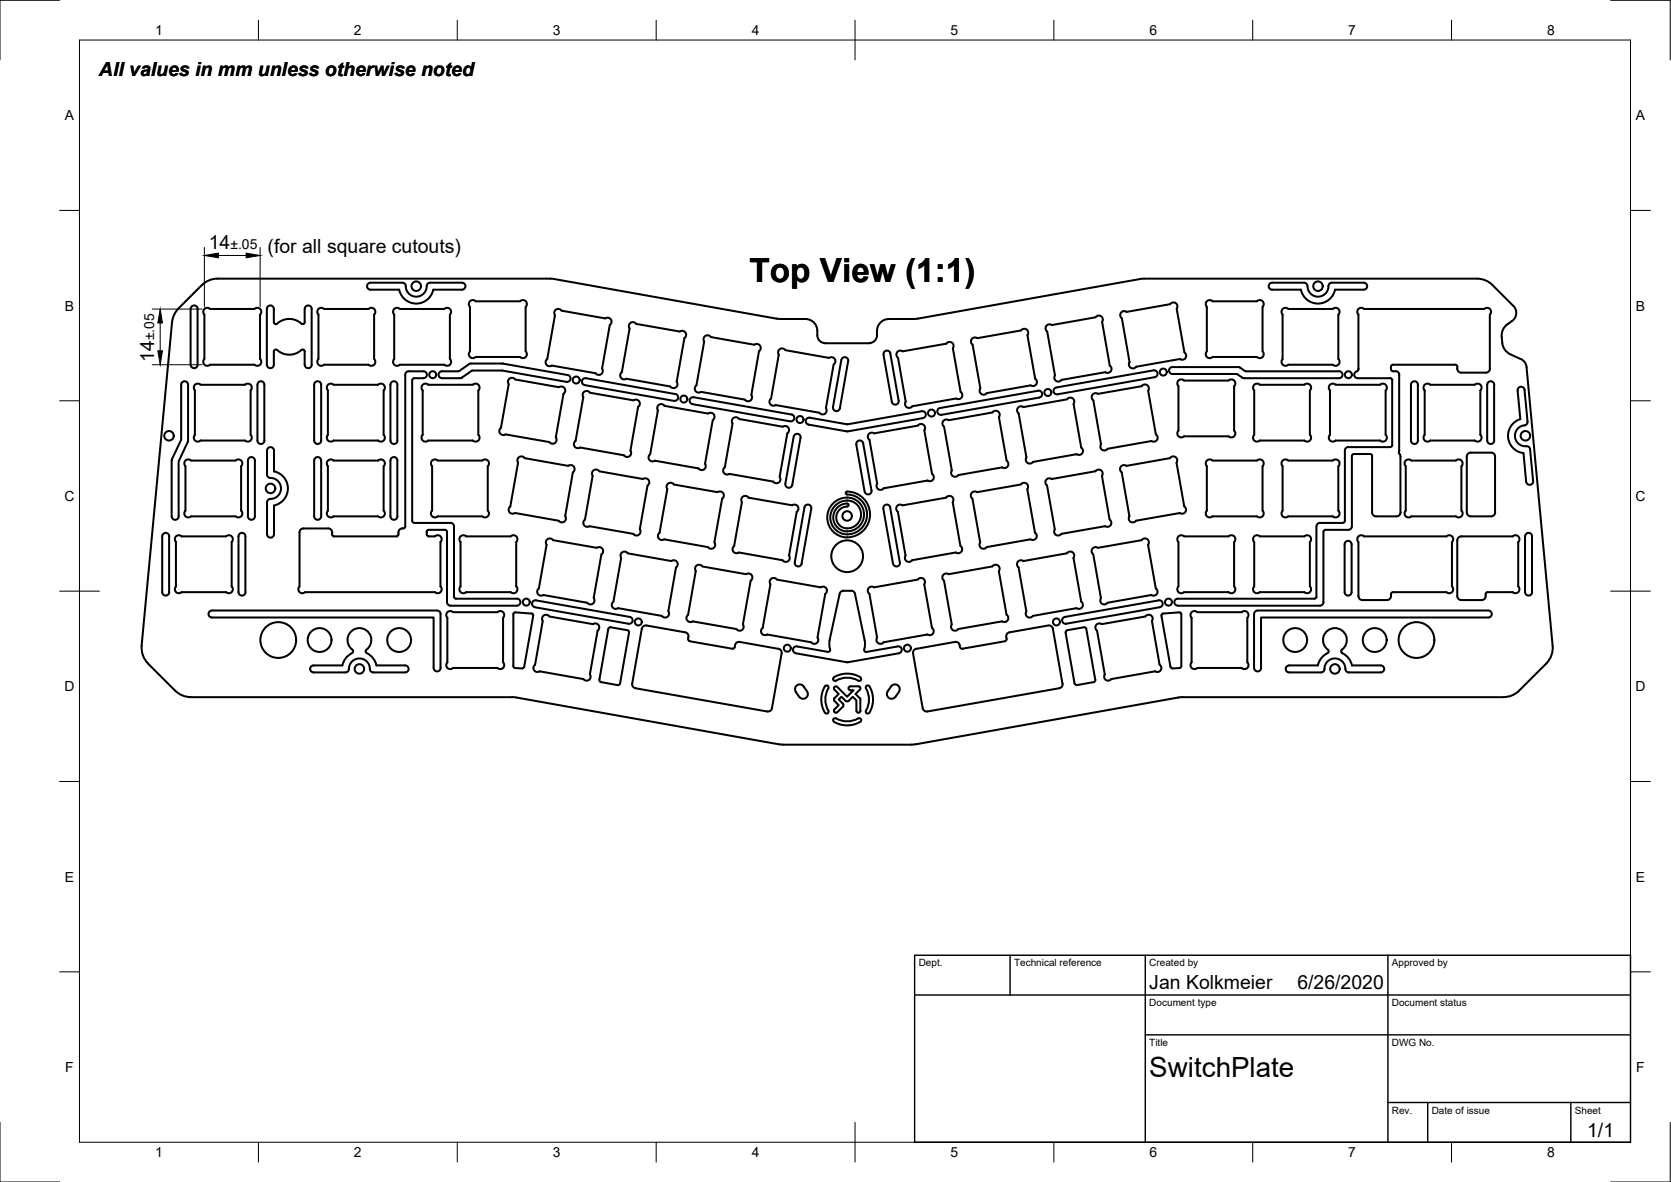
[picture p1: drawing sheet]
<svg xmlns="http://www.w3.org/2000/svg" width="420mm" height="297mm" viewBox="0 0 420 297" stroke-linecap="round" stroke-linejoin="round" font-family="sans-serif">
<!-- layer: Visible -->
<g fill="none" stroke="#000" stroke-width=".51">
<path d="M47.9 77.6v14.1M47.9 77.6a.88 .88 0 0 1 .9-.8 .88 .88 0 0 1 .9 .8M49.7 77.6v14.1M50.8 71.6l-6.3 6.4-.9 1.7-.3 1.2M54.7 70h84l56.6 10.1M54.7 70l-1.9 .3-1.1 .6-.9 .7M65.4 79.1v11.1M65.4 79.1a1.01 1.01 0 0 0 0-1.5 1.01 1.01 0 0 0-1.4 0h-11.2a1.01 1.01 0 0 0-1.4 0 1.01 1.01 0 0 0 0 1.5v11.1M92.5 71.3l.7-.3h8a1.09 1.09 0 0 1 .9 1.5 2.67 2.67 0 0 0 3.1 2 2.67 2.67 0 0 0 2.1-2.9l.5-.5 .3-.1h8.1a.88 .88 0 0 1 .8 .9 .88 .88 0 0 1-.9 .9h-7.2a4.4 4.4 0 0 1-4.2 3.5 4.4 4.4 0 0 1-4.3-3.5h-7.2a.88 .88 0 0 1-.8-.5 .88 .88 0 0 1 .1-1zM94.1 79.1v11.1M94.1 79.1a1 1 0 0 0 0-1.5 1 1 0 0 0-1.4 0h-11.2a1.01 1.01 0 0 0-1.4 0 1.01 1.01 0 0 0 0 1.5v11.1M113.1 79.1v11.1"/>
<path d="M113.1 79.1a1 1 0 0 0 0-1.5 1 1 0 0 0-1.4 0h-11.2a1.01 1.01 0 0 0-1.4 0 1.01 1.01 0 0 0 0 1.5v11.1M119.6 75.7h11.2M119.6 75.7a1 1 0 0 0-1.4 0 1 1 0 0 0 0 1.4v11.2a1.01 1.01 0 0 0 0 1.4 1.01 1.01 0 0 0 1.4 0M130.8 75.7a1.01 1.01 0 0 1 1.4 0 1.01 1.01 0 0 1 0 1.4v11.2a1 1 0 0 1 0 1.4 1 1 0 0 1-1.4 0h-11.2M275.5 79.7l-11 2M275.5 79.7a1.01 1.01 0 0 1 1.4-.2 1.01 1.01 0 0 1 .2 1.4M287.7 70l84.3 .1 1.8 .5 1 .6 5.7 5.7a2.49 2.49 0 0 1-.3 3.8 4.4 4.4 0 0 0-2.5 5.5 3.5 3.5 0 0 0 2.1 2.8l2.6 1.2M287.7 70l-57 10.1-7.2 .1M303.4 77.1v11.2M304.9 75.7h11.1M304.9 75.7a1.01 1.01 0 0 0-1.4 0 1.01 1.01 0 0 0 0 1.4M316 75.7a1 1 0 0 1 1.5 0 1 1 0 0 1 0 1.4v11.2a1 1 0 0 1 0 1.4 1 1 0 0 1-1.5 0h-11.1a1.01 1.01 0 0 1-1.4 0 1.01 1.01 0 0 1 0-1.4"/>
<path d="M322.5 79.1v11.1M322.5 79.1a1.01 1.01 0 0 1 0-1.5 1.01 1.01 0 0 1 1.4 0h11.2a1.01 1.01 0 0 1 1.4 0 1.01 1.01 0 0 1 0 1.5M334.9 71h8a.88 .88 0 0 1 .9 .9 .88 .88 0 0 1-.9 .9h-7.2a4.4 4.4 0 0 1-4.3 3.5 4.4 4.4 0 0 1-4.3-3.5M334.9 71a1.09 1.09 0 0 0-.9 1.5 2.68 2.68 0 0 1-3.1 2 2.68 2.68 0 0 1-2.2-2.9l-.5-.5-.3-.1h-8a.88 .88 0 0 0-.9 .9 .88 .88 0 0 0 .9 .9h7.2M336.5 79.1v11.1M374.6 79.1v13.6M374.6 79.1a1.01 1.01 0 0 0 0-1.5 1.01 1.01 0 0 0-1.4 0h-30.2a1 1 0 0 0-1.4 0 1 1 0 0 0 0 1.5v13.6l-.1 .3-.3 .3M43.3 80.9l-7.7 81.4M47.3 96.7v14M47.3 96.7a.88 .88 0 0 0-.9-.9 .88 .88 0 0 0-.8 .9v13.8l-2.4 4.9M47.9 91.6a.88 .88 0 0 0 .9 .9 .88 .88 0 0 0 .9-.9M51.4 90.2a1.01 1.01 0 0 0 0 1.4 1.01 1.01 0 0 0 1.4 0l11.2 .1a1.02 1.02 0 0 0 1.4-.1 1.02 1.02 0 0 0 0-1.4"/>
<path d="M66.5 96.7v14M66.5 96.7a.88 .88 0 0 0-.9-.9 .88 .88 0 0 0-.9 .9v14a.88 .88 0 0 0 .9 .9 .88 .88 0 0 0 .9-.9M75.8 81.3a4.6 4.6 0 0 0-6.3 .1h-.3l-.3-.4v-3.4a.88 .88 0 0 0-.9-.8 .88 .88 0 0 0-.9 .8v14a.88 .88 0 0 0 .9 .9 .88 .88 0 0 0 .9-.8v-3.4l.1-.3 .3-.2a5.2 5.2 0 0 0 5.2 1l1.3-.8M75.8 81.3l.3 .2 .5-.4v-3.5a.87 .87 0 0 1 .9-.8 .87 .87 0 0 1 .9 .8v14a.89 .89 0 0 1-.9 .9 .89 .89 0 0 1-.9-.8v-3.6l-.5-.3-.3 .2M79.3 96.1a.88 .88 0 0 1 .9-.2 .88 .88 0 0 1 .6 .8v14a.88 .88 0 0 1-.9 .9 .88 .88 0 0 1-.9-.9v-14zM80.1 90.2a1.01 1.01 0 0 0 0 1.4 1.01 1.01 0 0 0 1.4 0l11.2 .1a1.01 1.01 0 0 0 1.4-.1 1.01 1.01 0 0 0 0-1.4M96.5 98.1v11.2M96.5 98.1a1.01 1.01 0 0 0 0-1.4 1.01 1.01 0 0 0-1.5 0h-11.1a1.01 1.01 0 0 0-1.4 0 1.01 1.01 0 0 0 0 1.4l-.1 11.2M99.1 90.2a1.01 1.01 0 0 0 0 1.4 1.01 1.01 0 0 0 1.4 0l11.2 .1a1.01 1.01 0 0 0 1.4-.1 1.01 1.01 0 0 0 0-1.4M99.9 96.7v14M99.9 96.7a.88 .88 0 0 0-.9-.9 .88 .88 0 0 0-.8 .9v14a.88 .88 0 0 0 .9 .9 .88 .88 0 0 0 .8-.9M106.4 93.3h-3.6a.88 .88 0 0 0-.9 .9v38.1"/>
<path d="M106.4 95h-2.2l-.5 .3v.2l-.1 35.4 .6 .5M106.5 93.3a.88 .88 0 0 1 .8 .9 .88 .88 0 0 1-.8 .8M118.6 93.2l-2.5 1.7M118.6 93.2l7.6-.1 16.2 2.9M120.3 98.1v11.2M120.3 98.1a1.01 1.01 0 0 0 0-1.4 1.01 1.01 0 0 0-1.4 0h-11.2a1.01 1.01 0 0 0-1.4 0 1.01 1.01 0 0 0 0 1.4v11.2M126.5 91.4l16.2 2.8a.88 .88 0 0 1 .7 1.1 .88 .88 0 0 1-1 .7M126.5 91.4h-8.2l-2.9 1.9h-4.3a.87 .87 0 0 0-.8 .9 .87 .87 0 0 0 .9 .8h4.5l.5-.1M127.9 96.5a1.01 1.01 0 0 1 .2-1.4 1.01 1.01 0 0 1 1.4 .3l11 1.9a1 1 0 0 1 1.5 .2 1 1 0 0 1-.3 1.4l-2 11M127.9 96.5l-1.9 11a1.01 1.01 0 0 0-.3 1.4 1.01 1.01 0 0 0 1.4 .3M138.8 91.9a1.01 1.01 0 0 1-1.4-.3 1.01 1.01 0 0 1 .2-1.4l1.9-11a1.02 1.02 0 0 1 .3-1.4 1.02 1.02 0 0 1 1.4 .3l11 1.9a1.01 1.01 0 0 1 1.4 .2 1.01 1.01 0 0 1-.3 1.5l-1.9 11a1 1 0 0 1-.3 1.3 1 1 0 0 1-1.4-.2l-11-1.9M147 96.8l22.5 3.9"/>
<path d="M147 96.8a.88 .88 0 0 1-.7-1 .88 .88 0 0 1 1-.8l22.5 4a.86 .86 0 0 1 .7 1 .86 .86 0 0 1-1 .7M148.3 98.7l11 1.9M148.3 98.7a1.01 1.01 0 0 0-1.4-.3 1.01 1.01 0 0 0-.2 1.4l-2 11a1.01 1.01 0 0 0-.2 1.4 1.01 1.01 0 0 0 1.4 .3l11 1.9M158.5 81.1a.98 .98 0 0 1 1.4 .3l11 1.9a1.01 1.01 0 0 1 1.5 .3 1.01 1.01 0 0 1-.3 1.4l-1.9 11a1.01 1.01 0 0 1-.3 1.4 1.01 1.01 0 0 1-1.4-.3l-11-1.9a1.01 1.01 0 0 1-1.4-.3 1.01 1.01 0 0 1 .3-1.4l1.9-11a1.01 1.01 0 0 1 .2-1.4zM173.8 100l.6-.2 24.6 4.3a.89 .89 0 0 1 .7 1.1 .89 .89 0 0 1-1 .7l-24.6-4.3a.88 .88 0 0 1-.7-.7 .88 .88 0 0 1 .4-.9zM175.1 96.8a1.01 1.01 0 0 0-.2 1.4 1.01 1.01 0 0 0 1.4 .3l11 1.9M177.1 85.8l-2 11M177.1 85.8a1.01 1.01 0 0 1 .2-1.4 1.01 1.01 0 0 1 1.4 .3l11 1.9a1 1 0 0 1 1.4 .3 1 1 0 0 1-.2 1.4l-2 11a1 1 0 0 1-.2 1.4 1 1 0 0 1-1.4-.3M195.3 80.1l1.1 .1M196.1 87.7a.98 .98 0 0 1 1.4 .3l11 1.9a1 1 0 0 1 1.4 .3 1 1 0 0 1-.3 1.4l-1.9 11a1 1 0 0 1-.3 1.4 1 1 0 0 1-1.4-.3l-11-1.9a1.01 1.01 0 0 1-1.4-.3 1.01 1.01 0 0 1 .3-1.4l1.9-11a1.01 1.01 0 0 1 .3-1.4zM196.4 80.2h6.1M202.5 80.2a3.2 3.2 0 0 1 3 4.1 2 2 0 0 0 2 1.9l11 .1a2.27 2.27 0 0 0 2-3.1 3 3 0 0 1 3-3"/>
<path d="M211.5 90.5l-2.1 11.8M211.6 90.5a.86 .86 0 0 1 1-.7 .86 .86 0 0 1 .7 1l-2.1 11.8a.88 .88 0 0 1-1 .7 .88 .88 0 0 1-.7-1M223.9 88.8a.89 .89 0 0 0-1-.7 .89 .89 0 0 0-.8 1l2.1 11.9a.88 .88 0 0 0 1 .7 .88 .88 0 0 0 .8-1l-2.1-11.9M227 88.3a1.01 1.01 0 0 0-1.4 .2 1.01 1.01 0 0 0 .2 1.4l1.9 11a1.01 1.01 0 0 0 .3 1.4 1.01 1.01 0 0 0 1.4-.2l11-2a1.01 1.01 0 0 0 1.4-.2 1.01 1.01 0 0 0-.3-1.4M239.6 87.5l1.9 11M239.6 87.5a1.01 1.01 0 0 0-.3-1.4 1.01 1.01 0 0 0-1.4 .3l-11 1.9M246.5 97.6a1.01 1.01 0 0 0 .2 1.4 1.01 1.01 0 0 0 1.4-.2M259.1 96.8l-11 2M259.1 96.8a1 1 0 0 0 1.4-.2 1 1 0 0 0-.2-1.4l-1.9-11a1.01 1.01 0 0 0-.3-1.4 1.01 1.01 0 0 0-1.4 .2l-11 2a1.01 1.01 0 0 0-1.4 .2 1.01 1.01 0 0 0 .3 1.4l1.9 11M263.3 83.3l2 11M264.5 81.7a1.01 1.01 0 0 0-1.4 .2 1.01 1.01 0 0 0 .2 1.4M265.9 99.1l24.4-4.3a.88 .88 0 0 0 .7-1 .88 .88 0 0 0-1-.7l-24.4 4.3a.88 .88 0 0 0-.7 1 .88 .88 0 0 0 1 .7"/>
<path d="M274.7 99.2a.98 .98 0 0 1 1.4-.2l11-2a1 1 0 0 1 1.4-.2 1 1 0 0 1 .2 1.4l2 11a1.01 1.01 0 0 1 .2 1.4 1.01 1.01 0 0 1-1.4 .2l-11 2a1.01 1.01 0 0 1-1.4 .2 1.01 1.01 0 0 1-.2-1.4l-2-11a1.01 1.01 0 0 1-.2-1.4zM277.1 80.9l2 11a1.01 1.01 0 0 1 .2 1.4 1.01 1.01 0 0 1-1.4 .2l-11 2a1.01 1.01 0 0 1-1.4 .2 1.01 1.01 0 0 1-.2-1.4M285.7 92.2a1.01 1.01 0 0 1-1.4 .2 1.01 1.01 0 0 1-.3-1.4l-1.9-11a1.01 1.01 0 0 1-.3-1.4 1.01 1.01 0 0 1 1.4-.2l11-2a1 1 0 0 1 1.4-.2 1 1 0 0 1 .3 1.4l1.9 11a1 1 0 0 1 .3 1.4 1 1 0 0 1-1.4 .2l-11 2M294.8 92.3h16.5M294.8 92.2a.88 .88 0 0 0-.9 .9 .88 .88 0 0 0 .9 .9l16.4 .1M310.3 97.1v11.1M310.3 97.1a1 1 0 0 0 0-1.5 1 1 0 0 0-1.4 0h-11.2a1.01 1.01 0 0 0-1.4 0 1.01 1.01 0 0 0 0 1.5v11.1M311.2 94.1l1.1 .8M311.3 92.2l2 1.1h23.4a.87 .87 0 0 1 .9 .9 .87 .87 0 0 1-.9 .8h-23.9l-.4-.1M322.5 90.2a1.01 1.01 0 0 0 0 1.4 1.01 1.01 0 0 0 1.4 0l11.2 .1a1.02 1.02 0 0 0 1.4-.1 1.02 1.02 0 0 0 0-1.4M329.4 98.1v11.2M329.4 98.1a1 1 0 0 0 0-1.4 1 1 0 0 0-1.4 0h-11.2a1.01 1.01 0 0 0-1.4 0 1.01 1.01 0 0 0 0 1.4v11.2"/>
<path d="M335.8 96.7h11.2a1.01 1.01 0 0 1 1.4 0 1.01 1.01 0 0 1 0 1.4v11.2M335.8 96.7a1.01 1.01 0 0 0-1.4 0 1.01 1.01 0 0 0 0 1.4v11.2M341.2 93.3a.88 .88 0 0 0-.7 1 .88 .88 0 0 0 .9 .7h8.2l.4 .3 .1 16.5-.1 .3-.4 .3-10.6-.1a.88 .88 0 0 0-.8 .9v17.7l-.3 .4-.2 .1M356.5 96.7v14M356.5 96.7a.88 .88 0 0 0-.8-.9 .88 .88 0 0 0-.9 .9v14a.88 .88 0 0 0 .9 .9 .88 .88 0 0 0 .8-.9M372.2 98.1v11.2M372.2 98.1a1 1 0 0 0 0-1.4 1 1 0 0 0-1.4 0h-11.2a1.01 1.01 0 0 0-1.4 0 1.01 1.01 0 0 0 0 1.4v11.2M374.2 96.1a.88 .88 0 0 1 1-.2 .88 .88 0 0 1 .5 .8v14a.89 .89 0 0 1-.9 .9 .89 .89 0 0 1-.9-.9l.1-14zM374.6 92.6a1.01 1.01 0 0 1-1 1h-6.2a1.34 1.34 0 0 1-1-1.7l-.5-.3-15.7 .1a.97 .97 0 0 0-.1 1.5l.2 .1a1.21 1.21 0 0 1 1.5 .5l-.1 19.9 .2 .4M381.6 98.2l.7 7.1a4.4 4.4 0 0 0-3.1 4.6 4.4 4.4 0 0 0 3.9 4M381.6 98.1a.88 .88 0 0 1 .8-.9 .88 .88 0 0 1 .9 .8l.8 8a.88 .88 0 0 1-.8 .9M382.4 90.2a2.47 2.47 0 0 1 1.4 2.1l6.6 70.7-.4 2-.7 1.2-7.3 7.4-1.6 1-1.1 .4-1.2 .2-81.8 .1"/>
<path d="M47.3 110.7l-2.4 5.3v13.8a.87 .87 0 0 1-.9 .8 .87 .87 0 0 1-.8-.9l.1-14.3M49 109.3v-11.2a1.01 1.01 0 0 1 0-1.4 1.01 1.01 0 0 1 1.4 0h11.2a1 1 0 0 1 1.4 0 1 1 0 0 1 0 1.4v11.2M49 109.3a1.01 1.01 0 0 0 0 1.4 1.01 1.01 0 0 0 1.4 0h11.2a1.01 1.01 0 0 0 1.4 0 1.01 1.01 0 0 0 0-1.4M60.6 117.2v11.1M60.6 117.2a1.01 1.01 0 0 0 0-1.5 1.01 1.01 0 0 0-1.4 0h-11.1a1.01 1.01 0 0 0-1.5 0 1.01 1.01 0 0 0 0 1.5v11.1M62.6 115.1a.88 .88 0 0 1 1-.2 .88 .88 0 0 1 .5 .8v14a.88 .88 0 0 1-.9 .9 .88 .88 0 0 1-.9-.8v-14.1zM67.1 113.2v6a1.09 1.09 0 0 0 1.5 1 2.64 2.64 0 0 1 2 2.8 2.64 2.64 0 0 1-2.6 2.4M67.1 113.2a.88 .88 0 0 1 .9-.8 .88 .88 0 0 1 .9 .8M68.9 118.5a4.4 4.4 0 0 1 3.5 4.2 4.4 4.4 0 0 1-3.5 4.3v7.2M68.9 113.2v5.3M79.3 115.1a.88 .88 0 0 1 .9-.2 .88 .88 0 0 1 .6 .8v14a.88 .88 0 0 1-.9 .9 .88 .88 0 0 1-.9-.8v-14.1zM82.5 109.3a1.01 1.01 0 0 0 0 1.4 1.01 1.01 0 0 0 1.4 0h11.1a1.02 1.02 0 0 0 1.5 0 1.02 1.02 0 0 0 0-1.4"/>
<path d="M96.5 117.2v11.1M96.5 117.2a1.01 1.01 0 0 0 0-1.5 1.01 1.01 0 0 0-1.5 0h-11.1a1.01 1.01 0 0 0-1.4 0 1.01 1.01 0 0 0 0 1.5l-.1 11.1M99.9 115.7v14.1M99.9 115.7a.88 .88 0 0 0-.9-.8 .88 .88 0 0 0-.8 .8v14.1a.88 .88 0 0 0 .9 .8 .88 .88 0 0 0 .8-.9M106.3 109.3a1.01 1.01 0 0 0 0 1.4 1.01 1.01 0 0 0 1.4 0h11.2a1.02 1.02 0 0 0 1.4 0 1.02 1.02 0 0 0 0-1.4M127.1 109.2l11 1.9a1.01 1.01 0 0 0 1.4 .2 1.01 1.01 0 0 0 .3-1.4M131.9 115.1l11 2M131.9 115.1a1.01 1.01 0 0 0-1.4-.2 1.01 1.01 0 0 0-.2 1.4l-2 11a1.01 1.01 0 0 0-.2 1.4 1.01 1.01 0 0 0 1.4 .2l11 2a1.01 1.01 0 0 0 1.4 .2 1.01 1.01 0 0 0 .2-1.4M142.9 117.1a1.01 1.01 0 0 1 1.4 .2 1.01 1.01 0 0 1-.2 1.4M144 118.7l-1.9 11M159.3 100.6a1.01 1.01 0 0 1 1.4 .3 1.01 1.01 0 0 1-.2 1.4M160.4 102.3l-1.9 11a1.01 1.01 0 0 1-.2 1.4 1.01 1.01 0 0 1-1.4-.3"/>
<path d="M165.7 101.7a.98 .98 0 0 1 1.4 .3l11 1.9a1.01 1.01 0 0 1 1.4 .3 1.01 1.01 0 0 1-.3 1.4l-1.9 11a1 1 0 0 1-.3 1.4 1 1 0 0 1-1.4-.3l-10.9-1.9a1.01 1.01 0 0 1-1.5-.3 1.01 1.01 0 0 1 .3-1.4l1.9-11a1.01 1.01 0 0 1 .3-1.4zM183.4 119.1l11 1.9M196.1 119.9a1.01 1.01 0 0 1-.3 1.4 1.01 1.01 0 0 1-1.4-.3M198 108.9l-2 11M198 108.9a1 1 0 0 0 .2-1.4 1 1 0 0 0-1.4-.3l-11-1.9a1 1 0 0 0-1.4-.3 1 1 0 0 0-.2 1.4l-1.9 11a1.01 1.01 0 0 0-.3 1.4 1.01 1.01 0 0 0 1.4 .3M217 111.4l2.1 11.8M217.1 111.4a.88 .88 0 0 0-1.1-.7 .88 .88 0 0 0-.7 1l2.1 11.9M219.8 108.9l11-1.9a1 1 0 0 1 1.4-.3 1 1 0 0 1 .2 1.4l2 11a1.01 1.01 0 0 1 .2 1.4 1.01 1.01 0 0 1-1.4 .3l-11 1.9a1.01 1.01 0 0 1-1.4 .2 1.01 1.01 0 0 1-.2-1.4M219.8 108.9a1.01 1.01 0 0 0-1.4 .2 1.01 1.01 0 0 0 .2 1.4l2 11M232.1 105.1l-19 3.3-9.8-1.7M232.1 105.1a.88 .88 0 0 0 .7-1.1 .88 .88 0 0 0-1-.7l-18.7 3.3-9.5-1.6a.87 .87 0 0 0-1 .7 .87 .87 0 0 0 .7 1M236.4 102.5l24.6-4.3a.88 .88 0 0 1 1 .7 .88 .88 0 0 1-.7 1l-24.6 4.4"/>
<path d="M236.4 102.5a.88 .88 0 0 0-.7 1 .88 .88 0 0 0 1 .7M252 117.4a1 1 0 0 0 1.4-.2 1 1 0 0 0-.3-1.4l-1.9-11a1.01 1.01 0 0 0-.3-1.4 1.01 1.01 0 0 0-1.4 .3l-11 1.9a1 1 0 0 0-1.4 .2 1 1 0 0 0 .3 1.4l1.9 11a1.01 1.01 0 0 0 .3 1.4 1.01 1.01 0 0 0 1.4-.2l11-1.9M257.3 102.3a1.01 1.01 0 0 0-1.4 .2 1.01 1.01 0 0 0 .3 1.4l1.9 11M268.3 100.4l-11 1.9M268.3 100.3a1 1 0 0 1 1.4-.2 1 1 0 0 1 .2 1.4l2 11a1 1 0 0 1 .2 1.4 1 1 0 0 1-1.4 .2l-11 2a1.01 1.01 0 0 1-1.4 .2 1.01 1.01 0 0 1-.2-1.4M275.4 118.4l-11 2M275.4 118.4a1.01 1.01 0 0 1 1.4-.2 1.01 1.01 0 0 1 .3 1.4l1.9 11M283.2 117.1a1.01 1.01 0 0 0-1.4 .2 1.01 1.01 0 0 0 .3 1.4l1.9 11M294.2 115.1a1 1 0 0 1 1.4-.2 1 1 0 0 1 .2 1.4l2 11a1.02 1.02 0 0 1 .2 1.4 1.02 1.02 0 0 1-1.4 .2l-11 2a1.01 1.01 0 0 1-1.4 .2 1.01 1.01 0 0 1-.2-1.4M294.2 115.1l-11 2M296.3 108.2a1.01 1.01 0 0 0 0 1.4 1.01 1.01 0 0 0 1.4 0l11.2 .1a1.01 1.01 0 0 0 1.4-.1 1.01 1.01 0 0 0 0-1.4M303.4 117.2v11.1"/>
<path d="M303.5 117.2a1.01 1.01 0 0 1 0-1.5 1.01 1.01 0 0 1 1.4 0h11.1a1 1 0 0 1 1.5 0 1 1 0 0 1 0 1.5v11.1M315.4 109.3a1.01 1.01 0 0 0 0 1.4 1.01 1.01 0 0 0 1.4 0h11.2a1.01 1.01 0 0 0 1.4 0 1.01 1.01 0 0 0 0-1.4M322.5 117.2v11.1M322.5 117.2a1.01 1.01 0 0 1 0-1.5 1.01 1.01 0 0 1 1.4 0h11.2a1.01 1.01 0 0 1 1.4 0 1.01 1.01 0 0 1 0 1.5M334.4 109.3a1.01 1.01 0 0 0 0 1.4 1.01 1.01 0 0 0 1.4 0M336.5 117.2v11.1M345 114.8v14a1.01 1.01 0 0 0 1 1h5.1a1.01 1.01 0 0 0 1-1v-14M345 114.6v.1M345 114.6l-.1-.3-.4-.2h-4.1l-.4 .2-.1 18a.88 .88 0 0 1-.9 .8h-5.7l-.4 .3-.1 17.9a.84 .84 0 0 1-.9 .9M348.4 109.3a1.01 1.01 0 0 1 0 1.4 1.01 1.01 0 0 1-1.4 0h-11.2M351.9 114.1l.2 .6M358.2 109.3a1.01 1.01 0 0 0 0 1.4 1.01 1.01 0 0 0 1.4 0h11.2a1.01 1.01 0 0 0 1.4 0 1.01 1.01 0 0 0 0-1.4"/>
<path d="M368.8 114.8v14a1.01 1.01 0 0 0 1 1h5.1M369.8 113.8h5.1M369.8 113.7a1.01 1.01 0 0 0-1 1M374.9 113.7a1.01 1.01 0 0 1 1 1M375.9 114.8v14M383.1 113.9l.6 7.2M383.3 106.9a2.64 2.64 0 0 0-2.4 2.9 2.64 2.64 0 0 0 2.9 2.3M383.8 112.1a.88 .88 0 0 1 .9 .8M384.7 112.9l.8 8M42.5 134.8v14M42.5 134.8a.88 .88 0 0 0-.8-.9 .88 .88 0 0 0-.9 .9v14a.88 .88 0 0 0 .9 .9 .88 .88 0 0 0 .8-.9M45.7 134.8h11.1a1.01 1.01 0 0 1 1.5 0 1.01 1.01 0 0 1 0 1.4v11.2"/>
<path d="M45.7 134.8a1.01 1.01 0 0 0-1.4 0 1.01 1.01 0 0 0 0 1.4l-.1 11.2M46.6 128.3a1.01 1.01 0 0 0 0 1.4 1.01 1.01 0 0 0 1.5 0l11.1 .1a1.02 1.02 0 0 0 1.4-.1 1.02 1.02 0 0 0 0-1.4M60.2 134.2a.88 .88 0 0 1 1-.2 .88 .88 0 0 1 .5 .8v14a.88 .88 0 0 1-.9 .9 .88 .88 0 0 1-.8-.9v-14zM67.1 134.2a.88 .88 0 0 0 .9 .9 .88 .88 0 0 0 .9-.9M68 125.4a.88 .88 0 0 0-.9 .8v8M75.3 133.8v13.6M76.3 132.8h6.2M76.3 132.8a1.01 1.01 0 0 0-1 1M82.5 128.3a1.01 1.01 0 0 0 0 1.4 1.01 1.01 0 0 0 1.4 0l11.1 .1a1.02 1.02 0 0 0 1.5-.1 1.02 1.02 0 0 0 0-1.4M82.5 132.8a1.01 1.01 0 0 1 1 1M83.5 133.8v.5M100.2 133.8v.5"/>
<path d="M100.2 134.3l-.3 .4-.2 .1h-15.7l-.3-.1-.2-.4M101.2 132.8h.2M101.2 132.8a1.01 1.01 0 0 0-1 1M101.9 132.3l-.1 .3-.4 .2M101.9 132.3h.1M104.1 131.4h9.2M107.3 133.8v.5M107.3 134.3l.3 .4a3 3 0 0 0 2.5-.2 1.01 1.01 0 0 1 .9 .6 1.01 1.01 0 0 1-.2 1.1l-.1 11.2M107.3 133.8l.1-.5 .4-.2h4.1l.4 .3 .1 17.9a.88 .88 0 0 0 .9 .9M108.6 128.3a1.01 1.01 0 0 0 0 1.4 1.01 1.01 0 0 0 1.5 0l11.1 .1a1.01 1.01 0 0 0 1.5-.1 1.01 1.01 0 0 0 0-1.4M108.6 128.3v-11.1a1.01 1.01 0 0 1 0-1.5 1.01 1.01 0 0 1 1.5 0h11.1a1 1 0 0 1 1.5 0 1 1 0 0 1 0 1.5l-.1 11.1M113.3 131.4a.88 .88 0 0 1 .9 .9v17.6l.2 .5h.2"/>
<path d="M117.2 134.8h11.2M117.2 134.8a1.01 1.01 0 0 0-1.4 0 1.01 1.01 0 0 0 0 1.4v11.2M128.4 134.8a1.01 1.01 0 0 1 1.4 0 1.01 1.01 0 0 1 0 1.4v11.2M139.1 135.7l11 2a1.01 1.01 0 0 1 1.4 .2 1.01 1.01 0 0 1-.3 1.4l-1.9 11a1.01 1.01 0 0 1-.3 1.4 1.01 1.01 0 0 1-1.4-.2l-11-2a1.01 1.01 0 0 1-1.4-.2 1.01 1.01 0 0 1 .3-1.4M139.1 135.7a1.01 1.01 0 0 0-1.4-.2 1.01 1.01 0 0 0-.3 1.4l-1.9 11M148.2 132.2a1.01 1.01 0 0 1-1.4-.2 1.01 1.01 0 0 1 .3-1.4l1.9-11a1.01 1.01 0 0 1 .3-1.4 1.01 1.01 0 0 1 1.4 .2l11 2a1 1 0 0 1 1.4 .2 1 1 0 0 1-.3 1.4l-1.9 11a1 1 0 0 1-.3 1.4 1 1 0 0 1-1.4-.2l-11-2M156.4 138.8a.95 .95 0 0 1 1.4 .3l11 1.9a1.01 1.01 0 0 1 1.4 .2 1.01 1.01 0 0 1-.2 1.4l-1.9 11a1.01 1.01 0 0 1-.3 1.4 1.01 1.01 0 0 1-1.4-.2l-11-2a1.01 1.01 0 0 1-1.4-.2 1.01 1.01 0 0 1 .2-1.4l2-11a1.01 1.01 0 0 1 .2-1.4zM167 135.5l11 2a1.01 1.01 0 0 0 1.4 .2 1.01 1.01 0 0 0 .3-1.4M180.4 123.7l-11-2a1 1 0 0 0-1.4-.2 1 1 0 0 0-.2 1.4l-2 11a1.01 1.01 0 0 0-.2 1.4 1.01 1.01 0 0 0 1.4 .2M180.4 123.7a1.01 1.01 0 0 1 1.4 .2 1.01 1.01 0 0 1-.2 1.4M181.6 125.3l-2 11M188.2 125a1.01 1.01 0 0 0-1.4-.2 1.01 1.01 0 0 0-.3 1.4l-1.9 11a1.01 1.01 0 0 0-.2 1.4 1.01 1.01 0 0 0 1.4 .2l10.9 2a1.01 1.01 0 0 0 1.5 .2 1.01 1.01 0 0 0 .2-1.4l1.9-11a1.01 1.01 0 0 0 .3-1.4 1.01 1.01 0 0 0-1.4-.2l-11-1.9"/>
<path d="M197.5 121.6a.88 .88 0 0 0 .7 1 .88 .88 0 0 0 1-.7l2.1-11.9a.88 .88 0 0 0-.7-1 .88 .88 0 0 0-1 .7l-2.1 11.9M204 127.8l-2.5 13.8M204 127.8a.88 .88 0 0 0-.7-1 .88 .88 0 0 0-1 .7l-2.5 13.8a.88 .88 0 0 0 .8 1 .88 .88 0 0 0 1-.7M213 133.5a4.3 4.3 0 0 0 4-5.6 4.3 4.3 0 0 0-6.5-2.2 5.1 5.1 0 0 0-1.5 7.3 5.1 5.1 0 0 0 7.4 .9 5.7 5.7 0 0 0 2.1-6.5 5.7 5.7 0 0 0-5.7-3.8l-.2 .3 .2 .3a5 5 0 0 1 5.1 6 5 5 0 0 1-7 3.5 4.2 4.2 0 0 1-1.6-5.7 4.2 4.2 0 0 1 5.7-1.6 3.4 3.4 0 0 1 1 4.7 3.4 3.4 0 0 1-4.7 1.1 2.8 2.8 0 0 1-.8-3.2 2.8 2.8 0 0 1 2.7-1.8l.2-.3-.2-.3a3.5 3.5 0 0 0-3.7 3.4 3.5 3.5 0 0 0 3.5 3.5M219.1 123.2a.88 .88 0 0 1-.7 1 .88 .88 0 0 1-1-.7M222.1 127.9l2.4 13.7a.88 .88 0 0 0 1.1 .7 .88 .88 0 0 0 .7-1M222.1 127.8a.88 .88 0 0 1 .7-1 .88 .88 0 0 1 1 .7l2.5 13.8M240.3 138.8l-11 2M240.4 138.8a1 1 0 0 0 1.4-.2 1 1 0 0 0-.3-1.4l-1.9-11a1 1 0 0 0-.3-1.4 1 1 0 0 0-1.4 .3l-11 1.9a1.01 1.01 0 0 0-1.4 .2 1.01 1.01 0 0 0 .3 1.4l1.9 11a1.01 1.01 0 0 0 .2 1.4 1.01 1.01 0 0 0 1.4-.2M258.3 122.9l2 11a1.01 1.01 0 0 1 .2 1.4 1.01 1.01 0 0 1-1.4 .2l-11 2a1.01 1.01 0 0 1-1.4 .2 1.01 1.01 0 0 1-.2-1.4l-2-11a1.01 1.01 0 0 1-.2-1.4 1.01 1.01 0 0 1 1.4-.2M258.3 122.9a1.01 1.01 0 0 0-.2-1.4 1.01 1.01 0 0 0-1.4 .2l-11 2M264.4 120.4a1 1 0 0 0-1.4 .2 1 1 0 0 0 .3 1.4l1.9 11a1.01 1.01 0 0 0 .3 1.4 1.01 1.01 0 0 0 1.4-.2"/>
<path d="M277.9 132.2l-11.1 2M279 130.6a1.01 1.01 0 0 1 .3 1.4 1.01 1.01 0 0 1-1.4 .2M287 135.7l-10.9 2a1.01 1.01 0 0 0-1.5 .2 1.01 1.01 0 0 0 .3 1.4l1.9 11a1.01 1.01 0 0 0 .3 1.4 1.01 1.01 0 0 0 1.4-.2l11-2a1.01 1.01 0 0 0 1.4-.2 1.01 1.01 0 0 0-.3-1.4M287.1 135.7a1.01 1.01 0 0 1 1.4-.2 1.01 1.01 0 0 1 .2 1.4M288.7 136.9l1.9 11M303.5 128.3a1.01 1.01 0 0 0 0 1.4 1.01 1.01 0 0 0 1.4 0l11.1 .1a1.01 1.01 0 0 0 1.5-.1 1.01 1.01 0 0 0 0-1.4M310.3 136.2v11.2M310.3 136.2a1 1 0 0 0 0-1.4 1 1 0 0 0-1.4 0h-11.2a1.01 1.01 0 0 0-1.4 0 1.01 1.01 0 0 0 0 1.4v11.2M322.5 128.3a1.01 1.01 0 0 0 0 1.4 1.01 1.01 0 0 0 1.4 0l11.2 .1a1.02 1.02 0 0 0 1.4-.1 1.02 1.02 0 0 0 0-1.4M329.4 136.2v11.2M329.4 136.2a1 1 0 0 0 0-1.4 1 1 0 0 0-1.4 0h-11.2a1.01 1.01 0 0 0-1.4 0 1.01 1.01 0 0 0 0 1.4v11.2M331.9 131.4h5.8"/>
<path d="M331.9 131.4a.92 .92 0 0 0-.9 .9v17.6l-.2 .5h-.3M338.4 136.2a.88 .88 0 0 1 .9-.2 .88 .88 0 0 1 .6 .8v12a.88 .88 0 0 1-.9 .9 .88 .88 0 0 1-.9-.9v-12zM353.5 128.3a1.01 1.01 0 0 0 0 1.4 1.01 1.01 0 0 0 1.4 0l11.2 .1a1.01 1.01 0 0 0 1.4-.1 1.01 1.01 0 0 0 0-1.4M353.5 128.3v-11.1a1.01 1.01 0 0 1 0-1.5 1.01 1.01 0 0 1 1.4 0h11.2a1 1 0 0 1 1.4 0 1 1 0 0 1 0 1.5v11.1M363.7 134.8h-20.7a1 1 0 0 0-1.4 0 1 1 0 0 0 0 1.4v13.6l.1 .5 .4 .4 .5 .1h6.2a1.36 1.36 0 0 0 1-1.7l.5-.3h13.4M363.7 134.8a1.01 1.01 0 0 1 1.4 0 1.01 1.01 0 0 1 0 1.4v11.2M366.4 135.8v14a1.01 1.01 0 0 0 1 1h5.2a1.1 1.1 0 0 0 .9-1.5l.1-.2 .4-.3h6.3a1.01 1.01 0 0 0 1.5 0 1.01 1.01 0 0 0 0-1.4M366.4 135.8a1.01 1.01 0 0 1 1-1h12.9a1 1 0 0 1 1.5 0 1 1 0 0 1 0 1.4l-.1 11.2M375.9 128.8a1.01 1.01 0 0 1-1 1M383.7 134.2a.88 .88 0 0 1 1-.2 .88 .88 0 0 1 .5 .8v14a.89 .89 0 0 1-.9 .9 .89 .89 0 0 1-.8-.9v-14zM385.5 120.9a.88 .88 0 0 1-.8 .9 .88 .88 0 0 1-.9-.8M44.3 147.4a1.01 1.01 0 0 0 0 1.4 1.01 1.01 0 0 0 1.4 0"/>
<path d="M52.7 153.7l.6-.3h56.6a.84 .84 0 0 1 .9 .9v13.5a.88 .88 0 0 1-.9 .9 .88 .88 0 0 1-.9-.9v-12.6h-55.7a.88 .88 0 0 1-.8-.6 .88 .88 0 0 1 .2-.9zM58.3 147.4a1.01 1.01 0 0 1 0 1.4 1.01 1.01 0 0 1-1.5 0h-11.1M75.3 147.4a1.01 1.01 0 0 0 0 1.4 1.01 1.01 0 0 0 1.4 0h32.6a1.01 1.01 0 0 0 1.5 0 1.01 1.01 0 0 0 0-1.4M112.5 155.3v11.1M112.5 155.3a1 1 0 0 1 0-1.4 1 1 0 0 1 1.4-.1h11.2a1 1 0 0 1 1.4 0 1 1 0 0 1 0 1.5v11.1a1 1 0 0 1 0 1.5 1 1 0 0 1-1.4 0h-11.2a1.01 1.01 0 0 1-1.4 0 1.01 1.01 0 0 1 0-1.5M113.3 152.2h16.7M114.6 150.5h15.4M115.8 147.4a1.01 1.01 0 0 0 0 1.4 1.01 1.01 0 0 0 1.4 0M117.2 148.8h11.2M129.8 147.4a1.01 1.01 0 0 1 0 1.4 1.01 1.01 0 0 1-1.4 0M130 150.4a.88 .88 0 0 1 .9 .9 .88 .88 0 0 1-.9 .9M133.6 154.2l-4-.3-.4 .1-.1 .4v13l.4 .5 1.8 .1 .5-.4"/>
<path d="M133.6 154.2l.4 .2 .1 .3-2.3 12.9M134.8 150.9l23.5 4.1a.88 .88 0 0 1 .8 1 .88 .88 0 0 1-1.1 .8l-23.5-4.2M134.8 150.9a.88 .88 0 0 0-1 .7 .88 .88 0 0 0 .7 1M138.1 154.9l11 1.9a1.01 1.01 0 0 1 1.4 .3 1.01 1.01 0 0 1-.2 1.4M138.1 154.9a1.01 1.01 0 0 0-1.4-.2 1.01 1.01 0 0 0-.2 1.4l-2 11M150.3 158.5l-2 11M153 158l-2.3 12.8M153.5 157.6l4.3 .8M153.6 157.6l-.5 .2-.1 .2M157.8 158.4l.2 .1 .2 .5-2.3 12.8M161.4 158l-2.4 13.8a1.03 1.03 0 0 0 .8 1.2l33.1 5.8a1.01 1.01 0 0 0 1.2-.8M161.4 158a1.01 1.01 0 0 1 1.2-.8l9.7 1.7a.99 .99 0 0 1 .8 1.2"/>
<path d="M176.6 142.4l11 1.9M176.6 142.3a1.01 1.01 0 0 0-1.4-.2 1.01 1.01 0 0 0-.3 1.4l-1.9 11a1.01 1.01 0 0 0-.2 1.4 1.01 1.01 0 0 0 1.4 .2l11 2a1 1 0 0 0 1.4 .2 1 1 0 0 0 .2-1.4M187.6 144.3a1.01 1.01 0 0 1 1.4 .2 1.01 1.01 0 0 1-.2 1.4M188.7 145.9l-1.9 11M192.9 159.5l11 1.9M192.9 159.4a1.01 1.01 0 0 1-1.4-.2 1.01 1.01 0 0 1 .3-1.4l1.9-11a1 1 0 0 1 .3-1.4 1 1 0 0 1 1.4 .3l11 1.9a1 1 0 0 1 1.4 .2 1 1 0 0 1-.3 1.4l-2 11a.99 .99 0 0 1-.2 1.4 .99 .99 0 0 1-1.4-.2M211.1 149.3l-2.5 11.6M211.1 149.2a1.01 1.01 0 0 1 1-.8l1.9 .1a.96 .96 0 0 1 1 .8M215 149.3l2.4 11.6M233.2 159.5l-11 1.9M233.2 159.4a1 1 0 0 0 1.4-.2 1 1 0 0 0-.3-1.4l-1.9-11a1 1 0 0 0-.2-1.4 1 1 0 0 0-1.4 .3l-11 1.9a1.01 1.01 0 0 0-1.4 .2 1.01 1.01 0 0 0 .2 1.4l1.9 11M237.4 145.9l1.9 11"/>
<path d="M238.5 144.3a1.01 1.01 0 0 0-1.4 .2 1.01 1.01 0 0 0 .3 1.4M249.5 142.4l-11 1.9M249.5 142.3a1.01 1.01 0 0 1 1.4-.2 1.01 1.01 0 0 1 .3 1.4M251.1 143.5l2 11a1.01 1.01 0 0 1 .2 1.4 1.01 1.01 0 0 1-1.4 .3l-11 1.9a1.01 1.01 0 0 1-1.4 .2 1.01 1.01 0 0 1-.2-1.4M256.1 142.6l2 11M256.1 142.6a.99 .99 0 0 1-.2-1.4 .99 .99 0 0 1 1.4-.2l11-2a1 1 0 0 1 1.4-.2 1 1 0 0 1 .2 1.4l2 11a1 1 0 0 1 .2 1.4 1 1 0 0 1-1.4 .2l-11 2a1.01 1.01 0 0 1-1.4 .2 1.01 1.01 0 0 1-.2-1.4M264.7 158l2.5 13.8a1.01 1.01 0 0 1-.8 1.1l-33.2 5.9a1.03 1.03 0 0 1-1.2-.8M264.7 158a1 1 0 0 0-1.1-.8l-9.8 1.7a1.12 1.12 0 0 0-.7 1.7M267.9 159l2.3 12.8M268.4 158.4l-.4 .3v.3M272.6 157.6l-4.2 .8M272.6 157.6l.4 .2 .1 .2 2.3 13.1-.4 .3-4.2 .8"/>
<path d="M275.8 158.5l2 11a1.01 1.01 0 0 0 .3 1.4 1.01 1.01 0 0 0 1.4-.3M288 154.9l-11 1.9a1.01 1.01 0 0 0-1.4 .3 1.01 1.01 0 0 0 .2 1.4M288 154.9a1.01 1.01 0 0 1 1.4-.2 1.01 1.01 0 0 1 .3 1.4l1.9 11M291.6 152.6a.86 .86 0 0 0 .7-1 .86 .86 0 0 0-1-.7l-23.5 4.1a.88 .88 0 0 0-.7 1 .88 .88 0 0 0 1 .8l23.5-4.2M296.1 150.5h34.4M296.1 152.2h35.8M296.2 150.4a.88 .88 0 0 0-.9 .9 .88 .88 0 0 0 .9 .9M296.3 147.4a1.01 1.01 0 0 0 0 1.4 1.01 1.01 0 0 0 1.4 0h11.2a1.01 1.01 0 0 0 1.4 0 1.01 1.01 0 0 0 0-1.4M299.6 155.3v11.1M299.6 155.3a1 1 0 0 1 0-1.4 1 1 0 0 1 1.4-.1h11.2a1 1 0 0 1 1.4 0 1 1 0 0 1 0 1.5v11.1a1 1 0 0 1 0 1.5 1 1 0 0 1-1.4 0h-11.1a1.01 1.01 0 0 1-1.5 0 1.01 1.01 0 0 1 0-1.5M315.3 154.3v13.6M315.4 147.4a1.01 1.01 0 0 0 0 1.4 1.01 1.01 0 0 0 1.4 0h11.2a1.01 1.01 0 0 0 1.4 0 1.01 1.01 0 0 0 0-1.4"/>
<path d="M316.2 153.4h58a.88 .88 0 0 1 .9 .9 .88 .88 0 0 1-.9 .9h-57.1v12.7a.87 .87 0 0 1-.9 .8 .87 .87 0 0 1-.9-.9M316.2 153.4a.88 .88 0 0 0-.9 .9M365.1 147.4a1.01 1.01 0 0 1 0 1.4 1.01 1.01 0 0 1-1.4 0M35.6 162.3l.2 2.1 .6 1.2 .8 1.1 7.3 7.3 1.1 .6 1.7 .5 82.5 .2M86.1 167.2h-7.2a.88 .88 0 0 0-.9 .9 .88 .88 0 0 0 .8 .9h8.1a1.11 1.11 0 0 0 .9-1.5 2.64 2.64 0 0 1 2.9-2 2.64 2.64 0 0 1 2.3 2.6M88.6 163.3l.1 .6a5.4 5.4 0 0 0-2.6 3.3M88.6 163.3a3 3 0 0 1-.4-4.5 3 3 0 0 1 4.5 .2 3 3 0 0 1-.7 4.4v.5a5.3 5.3 0 0 1 2.7 3.3M94.6 167.2h7.3a.88 .88 0 0 1 .8 .9 .88 .88 0 0 1-.8 .9h-8a.88 .88 0 0 1-.9-.9M129.8 175.3l66.1 11.8M134.5 167a1.01 1.01 0 0 0-.2 1.4 1.01 1.01 0 0 0 1.4 .3M135.7 168.7l11 2M148.3 169.5a1.01 1.01 0 0 1-.2 1.4 1.01 1.01 0 0 1-1.4-.3"/>
<path d="M150.7 170.8v.3l.4 .3 4.3 .7h.2l.3-.4M173 160.5l.2 .5 .2 .1M173.1 160.1l-.1 .5M173.4 161.1l10.7 1.9M186 161.3l9.7 1.8M186 161.3a1.36 1.36 0 0 0-1.4 1.6l-.4 .1M195.7 163a1.01 1.01 0 0 1 .8 1.2M196.5 164.2l-2.4 13.8M200.1 164.2l12.8 2.2M202.1 172.5l.8 1.2a1.2 1.2 0 0 1-.3 1.7 1.2 1.2 0 0 1-1.6-.3M202.1 172.5a1.2 1.2 0 0 0-1.7-.3 1.2 1.2 0 0 0-.3 1.7l.9 1.2M207.4 172.5a6.5 6.5 0 0 0 0 6.6"/>
<path d="M207.4 172.5a.5 .5 0 0 1 .7-.2 .5 .5 0 0 1 .2 .7 5.8 5.8 0 0 0 0 5.8 .5 .5 0 0 1-.3 .5 .5 .5 0 0 1-.6-.2M208.6 160.8l-.1 1.4 .2 1.1-.4 .5-7.9-1.3a.86 .86 0 0 0-1 .7 .86 .86 0 0 0 .7 1M209.7 170.2a6.2 6.2 0 0 1 6.8 .2 .5 .5 0 0 1-.1 .6 .5 .5 0 0 1-.6 .1 5.8 5.8 0 0 0-5.8 0 .5 .5 0 0 1-.5-.3 .5 .5 0 0 1 .2-.6zM212.9 166.4h.3M216.3 175.8v2.8M216.3 175.8l-1.2-1.4 1.2-1.2-.1-.6-2.4-.1a.5 .5 0 0 0-.5 .5 .5 .5 0 0 0 .5 .5h.8l-1.6 1.6-2.5-2.5a.5 .5 0 0 0-.7 0 .5 .5 0 0 0 0 .7l1.1 1.1-1.2 1.3 .1 .4 1.1 1.1-1.1 1.1a.5 .5 0 0 0 0 .7 .5 .5 0 0 0 .7 0l1.6-1.7-.2-.4-1-1.1 .7-.7 1.3 1.2 .5-.2 1-1 .9 .9v2.6a.51 .51 0 0 0 .5 .5 .51 .51 0 0 0 .5-.5M217.4 160.9l.1 1.4-.2 1.1 .4 .4 8-1.3M217.9 172.3h.5a6.1 6.1 0 0 1 0 7 .5 .5 0 0 1-.6-.1 .5 .5 0 0 1-.1-.6 5.8 5.8 0 0 0 0-5.9zM220.5 160.2a1.01 1.01 0 0 0 .3 1.4 1.01 1.01 0 0 0 1.4-.2M223.2 173.7l.9-1.2a1.2 1.2 0 0 1 1.6-.3 1.2 1.2 0 0 1 .3 1.7M223.2 173.7a1.2 1.2 0 0 0 .3 1.7 1.2 1.2 0 0 0 1.7-.3M225.7 162.4a.88 .88 0 0 1 1 .7 .88 .88 0 0 1-.7 1.1l-12.8 2.2"/>
<path d="M226 173.9l-.9 1.2M230.4 163a1.01 1.01 0 0 0-.8 1.2l2.4 13.8M241.3 162.1l.2 .8 .5 .1M241.3 162.1a1.01 1.01 0 0 0-1.2-.8l-9.7 1.8M252.7 161.1l-10.7 1.9M253.1 160.5l-.2 .5-.2 .1M270.2 171.7l.1 .3 .5 .1M291.6 167a1.01 1.01 0 0 1 .2 1.4 1.01 1.01 0 0 1-1.4 .3l-11 2M294.3 167.6l.5 .4 1.8-.1 .4-.5v-13l-.3-.5-4.2 .3-.4 .3 2.2 13.1M296.3 175.3l-66.1 11.8M339.2 169h8a.88 .88 0 0 0 .8-.9 .88 .88 0 0 0-.8-.9h-7.3a5 5 0 0 0-2.6-3.3l-.1-.3a3.1 3.1 0 0 0 1.4-3.2 3.1 3.1 0 0 0-2.4-2.5 3.1 3.1 0 0 0-3.4 2 3.1 3.1 0 0 0 1.3 3.7l-.1 .3a5.3 5.3 0 0 0-2.6 3.3h-7.3a.88 .88 0 0 0-.8 .9 .88 .88 0 0 0 .9 .9h7.9a1.09 1.09 0 0 0 1-1.5 2.68 2.68 0 0 1 3.1-2 2.68 2.68 0 0 1 2.2 2.9l.4 .5 .4 .1M195.9 187h34.3"/>
<path d="M209.5 180.7l.5-.2a6.2 6.2 0 0 0 6.1 0 .5 .5 0 0 1 .4 .3 .5 .5 0 0 1-.2 .6 6.3 6.3 0 0 1-6.8-.2z"/>
<circle cx="104.7" cy="71.9" r="1.2"/>
<circle cx="331.4" cy="71.9" r="1.2"/>
<circle cx="108.8" cy="94.2" r=".88"/>
<circle cx="144.9" cy="95.5" r=".88"/>
<circle cx="263.5" cy="98.6" r=".88"/>
<circle cx="292.5" cy="93.5" r=".88"/>
<circle cx="339" cy="94.2" r=".88"/>
<circle cx="42.5" cy="109.5" r="1.2"/>
<circle cx="171.9" cy="100.3" r=".88"/>
<circle cx="201.2" cy="105.4" r=".88"/>
<circle cx="234.2" cy="103.8" r=".88"/>
<circle cx="383.6" cy="109.5" r="1.2"/>
<circle cx="68" cy="122.7" r="1.2"/>
<circle cx="213" cy="139.8" r="4"/>
<circle cx="213" cy="129.7" r="1.2"/>
<circle cx="132.3" cy="151.3" r=".88"/>
<circle cx="160.5" cy="156.3" r=".88"/>
<circle cx="265.6" cy="156.3" r=".88"/>
<circle cx="293.8" cy="151.3" r=".88"/>
<circle cx="70" cy="160.8" r="4.5"/>
<circle cx="80.4" cy="160.8" r="3"/>
<circle cx="90.4" cy="168.1" r="1.2"/>
<circle cx="100.4" cy="160.8" r="3"/>
<circle cx="198" cy="162.9" r=".88"/>
<circle cx="228.2" cy="162.9" r=".88"/>
<circle cx="325.7" cy="160.8" r="3"/>
<circle cx="335.7" cy="168.1" r="1.2"/>
<circle cx="345.7" cy="160.8" r="3"/>
<circle cx="356.2" cy="160.8" r="4.5"/>
</g>
<!-- layer: Border -->
<g fill="none" stroke="#000" stroke-width=".25">
<path d="M15 .1h-15v15M20 10.1h390v276.9h-390zM65 5.1v5M115 5.1v5M165 5.1v5M215 5.1v10M265 5.1v5M315 5.1v5M365 5.1v5M405 .1h15v15M15 52.9h5M410 52.9h5"/>
<path d="M15 100.7h5M410 100.7h5M15 148.6h10M405 148.6h10M15 196.4h5M410 196.4h5M15 244.2h5M410 244.2h5M0 282.1v14.9h15M65 287v5M115 287v5M165 287v5"/>
<path d="M215 282.1v9.9M265 287v5M315 287v5M365 287v5M420 282.1v14.9h-15"/>
</g>
<!-- layer: TitleBlock -->
<path d="M230 240.1h180v46.9h-180zM230 250h180M254 240.1v9.9M288 240.1v46.9M349 240.1v46.9M288 260.1h122M349 277.1h61M359 277.1v9.9M395 277.1v9.9" fill="none" stroke="#000" stroke-width=".36"/>
<!-- layer: Dimensions -->
<path d="M38.3 77.7h12.5M51.4 62.2v14.9M54.9 64.2h7M65.4 62.2v14.9M38.3 91.7h12.5M40.3 81.2v7" fill="none" stroke="#000" stroke-width=".25"/>
<path d="M51.4 64.2l3.5-.6v1.2zM61.9 63.6l3.5 .6-3.5 .6zM39.7 88.2h1.2l-.6 3.5zM40.3 77.7l.6 3.5h-1.2z" fill="#000" stroke="#000" stroke-width=".25"/>
<text font-size="8.4" x="188.4" y="71">Top View (1:1)</text>
<text font-size="7" x="289" y="270.6">SwitchPlate</text>
<g font-size="4.9">
<text x="24.9" y="19">All values in mm unless otherwise noted</text>
<text x="52.5" y="62.7">14</text>
<text x="67.3" y="63.6">(for all square cutouts)</text>
<text x="38.7" y="91" transform="rotate(-90 38.7 91)">14</text>
<text x="289" y="248.5">Jan Kolkmeier</text>
<text x="326.2" y="248.5">6/26/2020</text>
<text x="399.1" y="285.7">1/1</text>
</g>
<g font-size="3.5">
<text x="39" y="8.8">1</text>
<text x="89" y="8.8">2</text>
<text x="139" y="8.8">3</text>
<text x="189" y="8.8">4</text>
<text x="239" y="8.8">5</text>
<text x="289" y="8.8">6</text>
<text x="339" y="8.8">7</text>
<text x="389" y="8.8">8</text>
<text x="16.3" y="30.2">A</text>
<text x="411.3" y="30.2">A</text>
<text x="58" y="62.7">±.05</text>
<text x="16.3" y="78">B</text>
<text x="411.3" y="78">B</text>
<text x="38.7" y="85.5" transform="rotate(-90 38.7 85.5)">±.05</text>
<text x="16.2" y="125.9">C</text>
<text x="411.2" y="125.9">C</text>
<text x="16.2" y="173.7">D</text>
<text x="411.2" y="173.7">D</text>
<text x="16.3" y="221.6">E</text>
<text x="411.3" y="221.6">E</text>
<text x="16.4" y="269.4">F</text>
<text x="411.4" y="269.4">F</text>
<text x="39" y="290.8">1</text>
<text x="89" y="290.8">2</text>
<text x="139" y="290.8">3</text>
<text x="189" y="290.8">4</text>
<text x="239" y="290.8">5</text>
<text x="289" y="290.8">6</text>
<text x="339" y="290.8">7</text>
<text x="389" y="290.8">8</text>
</g>
<g font-size="2.5">
<text x="231" y="242.9">Dept.</text>
<text x="255" y="242.9">Technical reference</text>
<text x="289" y="242.9">Created by</text>
<text x="350" y="242.9">Approved by</text>
<text x="289" y="252.8">Document type</text>
<text x="350" y="252.8">Document status</text>
<text x="289" y="262.9">Title</text>
<text x="350" y="262.9">DWG No.</text>
<text x="350" y="279.9">Rev.</text>
<text x="360" y="279.9">Date of issue</text>
<text x="396" y="279.9">Sheet</text>
</g>
</svg>
